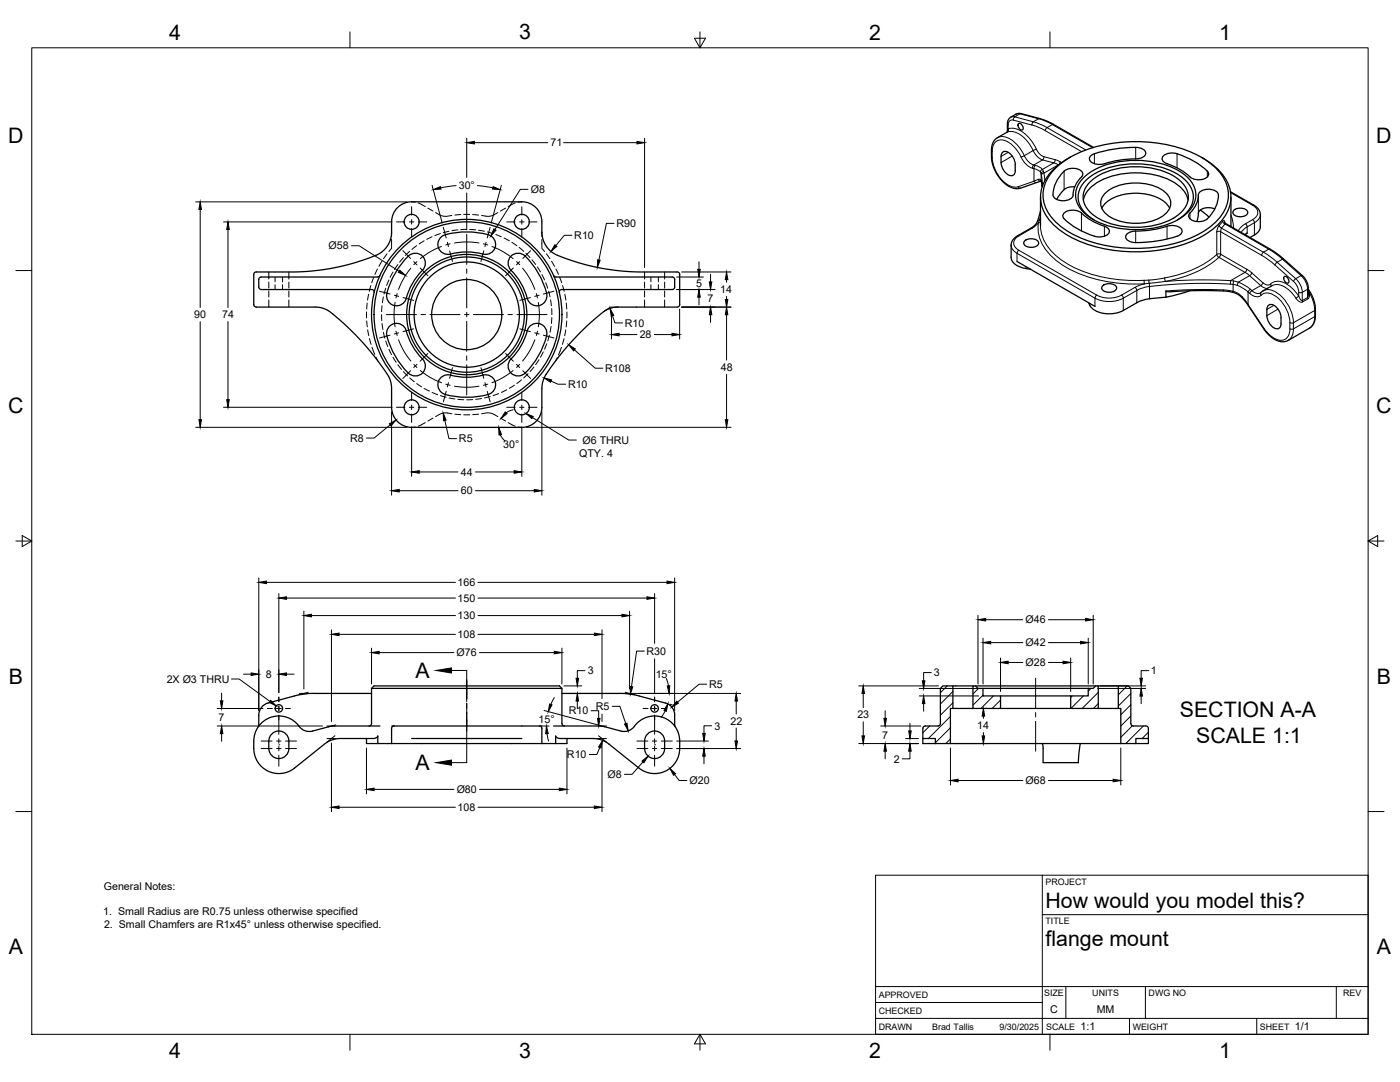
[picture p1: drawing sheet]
<svg xmlns="http://www.w3.org/2000/svg" width="559mm" height="432mm" viewBox="0 0 559 432" stroke-linecap="round" stroke-linejoin="round" font-family="sans-serif">
<!-- layer: Visible -->
<g fill="none" stroke="#000" stroke-width=".51">
<path d="M406.5 49.3a1.59 1.59 0 0 1 1.6 .8 1.59 1.59 0 0 1-.1 1.8 1.85 1.85 0 0 1-1.5-2.6zM436.5 58.8l-16-9.1-4.1-2-9.5-2.5-1.2 .3-2.6 1.5-1 1.8-.1 3.8-4.4 2.8-1 1-.6 1.3-.3 1.9 .1 4 1.2 4.3 1.5 2.5 1.6 2 1.8 1.5 1.8 .9 1.7 .5 1.7-.1 8.4-2.9 .5 2.2M400.2 60.7a3.3 3.3 0 0 1 4.2 2.2l.4 .7a9.8 9.8 0 0 1 .1 5.8 1.94 1.94 0 0 1-3.1 0l-1.7-2.4a9.4 9.4 0 0 1-.2-5.9zM415.3 78.6v11.5M421.8 66.6a45.3 45.3 0 0 1 27.8-10 53.6 53.6 0 0 1 31.9 7.4 16.9 16.9 0 0 1 8.8 14.6 17.4 17.4 0 0 1-8.8 13.1 55.9 55.9 0 0 1-39.2 6.5 37.1 37.1 0 0 1-23-12 13.5 13.5 0 0 1 1.2-18.2zM424.7 75.7l-2.9 3.9M424.7 68.3a5.7 5.7 0 0 1 7.2 .3 1.45 1.45 0 0 1-.2 2 10.5 10.5 0 0 0-3.5 7.7 5.1 5.1 0 0 1-7.8 0 12.6 12.6 0 0 1 4.3-10M427 62.8a21.1 21.1 0 0 0-11.5 13.5 15.8 15.8 0 0 0 7.1 15.2 52.7 52.7 0 0 0 34.5 8.9 47.7 47.7 0 0 0 28.5-10.2 14.5 14.5 0 0 0 .1-23l-3.4-2.7-2.7-1.7M429 74.6l-2.8 .2-1.5 .9M432.2 71.2a30.3 30.3 0 0 1 22.1-7.2 29.6 29.6 0 0 1 20.1 7.2 9.2 9.2 0 0 1-1.2 14.4 34.5 34.5 0 0 1-26.6 5.5 24.5 24.5 0 0 1-15.3-7.8 8.8 8.8 0 0 1 .9-12.1zM432.4 79.9a13.7 13.7 0 0 1 9.9-9.1 32.2 32.2 0 0 1 27.7 2.9l1.1 .9a9.6 9.6 0 0 1 3.1 5.3M434.7 73a26.7 26.7 0 0 1 20.4-6.4 25.5 25.5 0 0 1 16.8 6.4 8 8 0 0 1-1 12.3 30.4 30.4 0 0 1-24.6 4.7 18.8 18.8 0 0 1-13.1-7.9 7.7 7.7 0 0 1 1.5-9.1z"/>
<path d="M436.8 61.4a1.93 1.93 0 0 0-2 1.7 1.93 1.93 0 0 0 1.6 2.1 8.5 8.5 0 0 0 6.5-.5l5.7-1a21.6 21.6 0 0 0 7.6-1 1.82 1.82 0 0 0 1.1-2 1.82 1.82 0 0 0-1.7-1.5 39.5 39.5 0 0 0-15.2 1.1l-3.6 1.1M441.3 77a20.4 20.4 0 0 1 24.1 0 5.5 5.5 0 0 1-1 9 21.2 21.2 0 0 1-22.1 0 5.5 5.5 0 0 1-1-9zM469.8 61.4a4.7 4.7 0 0 0-6 1.8 3.1 3.1 0 0 0 3.1 2.5 28.3 28.3 0 0 1 9.1 5.6 5.1 5.1 0 0 0 6.4-1.5 2.12 2.12 0 0 0-1.2-2.2 31.6 31.6 0 0 0-11.4-6.2M479 76.5a5.4 5.4 0 0 1 7.3 .9 12.6 12.6 0 0 1-5.4 10.6 5.1 5.1 0 0 1-6.4-1.5 2.24 2.24 0 0 1 1.2-2.2 10.4 10.4 0 0 0 2.7-6.9zM491.1 76.5l9.9 5.7 1.8 2 .2 1.3-.1 6-1.1 1.4-2.9 1.9M491.3 78.6v11.5M156.3 88.5a16.2 16.2 0 0 1-.9 8.3 11.4 11.4 0 0 1-8 6.2 84.3 84.3 0 0 1-14.6 4l-12 1.4-17.8 .1a1.38 1.38 0 0 0-1.7 1v12a1.91 1.91 0 0 0 2.5 1.1h19.7a11.4 11.4 0 0 1 9.5 2.8 98.9 98.9 0 0 1 22.6 26l.7 2.8v8.4M164.3 80.5h44a8 8 0 0 1 8 8v4.1M164.3 80.5a8 8 0 0 0-8 8M175.8 94.9a9 9 0 0 1 5.9-2 27.9 27.9 0 0 1 14.6 1.5 4.1 4.1 0 0 1 .8 5.5 4.1 4.1 0 0 1-5.5 1.2 26.7 26.7 0 0 0-12.6 .4 4 4 0 0 1-3.8-2.2 4 4 0 0 1 .6-4.4zM216.3 92.6a10 10 0 0 0 6.2 9.3 86.4 86.4 0 0 0 18.1 5.2l11.2 1.3 17.8 .1a1.34 1.34 0 0 1 1.7 1v12a1.91 1.91 0 0 1-2.5 1.1h-22.1M409 96.1a4.1 4.1 0 0 1 5.5 .5 2.42 2.42 0 0 1-3.2 2.1l-1.3-.2a1.4 1.4 0 0 1-1.2-.9 1.4 1.4 0 0 1 .2-1.5z"/>
<path d="M415.3 84.1l-1.3 4.4-.8 1.2-1.4 1.2-6.2 3.5-1.5 1.5-.5 1.5v5.3a5.4 5.4 0 0 0 4.8 4.3l2.9 .5M424.7 87.3a30.9 30.9 0 0 0 12.1 7M424.7 87.3a1.86 1.86 0 0 1-.3-2.1 1.86 1.86 0 0 1 1.8-1 6.1 6.1 0 0 1 6.9 2.1 37.6 37.6 0 0 0 9 4.7 1.74 1.74 0 0 1 .7 1.9 1.74 1.74 0 0 1-1.6 1.2l-2.1 .5-2.3-.3M436.6 87.7a11 11 0 0 1-6.2-9.9 12.6 12.6 0 0 1 8.3-9.4 35.8 35.8 0 0 1 32.2 1.7 9.6 9.6 0 0 1 4.9 11.2 13.1 13.1 0 0 1-5.8 6.4M439.8 83.1a14.1 14.1 0 0 1 12.1-5.9 17.8 17.8 0 0 1 13.9 4.4l1.1 1.5M469.8 94.3a1.93 1.93 0 0 0 2-1.8 1.93 1.93 0 0 0-1.5-2.1 8.4 8.4 0 0 0-6.6 .5l-5.6 1.1a21.6 21.6 0 0 0-7.6 .9 1.82 1.82 0 0 0-1.2 2 1.82 1.82 0 0 0 1.8 1.5 39.5 39.5 0 0 0 15.1-1.1l3.6-1M479.1 83.8l3.5 2.8M484.9 83.4a5.3 5.3 0 0 0-6.5 1.3l-.7 3.7M488.8 88.8l18.1 10.6 4.8 3.4 9.1 8.2 1.3 2.8 .1 3.9M492.5 83.9a4.1 4.1 0 0 1 5.5 .4 2.42 2.42 0 0 1-3.3 2.2l-1.2-.2a1.4 1.4 0 0 1-1.3-.9 1.4 1.4 0 0 1 .3-1.5zM497.8 93l-.8 .7M151.7 109.9l-1 .6-45.8 .1a1.37 1.37 0 0 0-1.6 .9v3.1a1.89 1.89 0 0 0 2.4 .9h42.6l.8 .4 .2 .9"/>
<path d="M154.4 117a4.1 4.1 0 0 0 3.5 5 4.1 4.1 0 0 0 4.6-4.1 26.6 26.6 0 0 1 6.6-10.7 4.1 4.1 0 0 0-1.4-5.7 4.1 4.1 0 0 0-5.7 1.7 33 33 0 0 0-7.6 13.8M218.2 117a4.1 4.1 0 0 1-3.5 5 4.1 4.1 0 0 1-4.6-4.1 26.6 26.6 0 0 0-6.6-10.7 4.1 4.1 0 0 1 1.4-5.7 4.1 4.1 0 0 1 5.7 1.7 33 33 0 0 1 7.6 13.8M220.9 109.9l1 .6 45.7 .1a1.39 1.39 0 0 1 1.7 .9v3.1a1.89 1.89 0 0 1-2.4 .9h-42.7l-.7 .4-.2 .9M405.9 104.4l31.1 17.9M440.1 114.1a4.1 4.1 0 0 1 5.5 .4 2.42 2.42 0 0 1-3.2 2.1l-1.3-.2a1.4 1.4 0 0 1-1.2-.8 1.4 1.4 0 0 1 .2-1.5zM474.9 116l-4.6 1.5-4.9 1.1M507.7 114l-4.6 2.9M512.6 110.4a1.59 1.59 0 0 1 1.6 .8 1.59 1.59 0 0 1-.1 1.8 1.85 1.85 0 0 1-1.5-2.6zM522.2 115.4l1.7 3 .9 3.1 .2 4.9-.5 2.5-1.7 2-8.9 5.1-1.7 .4-2-.3-1.5-.7-2.9-2.3-8.7-12.8-2-2.1-2.1-1.3-3.3-.7-5.3-.2h-7.9l-9.5 .4-1.6-.3v2.5a28 28 0 0 0-11 1.9l-6 3.4a11.5 11.5 0 0 1-13.1-1.5l-.8-1.6M154.4 134.1a4.1 4.1 0 0 1 3.5-5.1 4.1 4.1 0 0 1 4.6 4.2 26.3 26.3 0 0 0 6.6 10.6 4.1 4.1 0 0 1-1.4 5.8 4.1 4.1 0 0 1-5.7-1.7 33 33 0 0 1-7.6-13.8M218.2 134.1a4.1 4.1 0 0 0-3.5-5.1 4.1 4.1 0 0 0-4.6 4.2 26.3 26.3 0 0 1-6.6 10.6 4.1 4.1 0 0 0 1.4 5.8 4.1 4.1 0 0 0 5.7-1.7 33 33 0 0 0 7.6-13.8M246.7 122.5a10.6 10.6 0 0 0-7.1 2.9 98.2 98.2 0 0 0-22.6 26l-.7 3.5"/>
<path d="M505.7 123.5v2.5M505.7 123.5a1.86 1.86 0 0 1 1.2-2 1.86 1.86 0 0 1 2.2 .8l1.7 2.3a9 9 0 0 1 .4 5.3 1.82 1.82 0 0 1-1.4 1.4 1.82 1.82 0 0 1-1.9-.8l-1.8-2.4-.4-2.1M177.8 157.4a4.1 4.1 0 0 1-2.7-5.5 4.1 4.1 0 0 1 5.9-1.9 26.4 26.4 0 0 0 12.6-.4 4 4 0 0 1 4.2 3.3 4 4 0 0 1-3 4.5M194.8 157.4a33 33 0 0 1-17 0M216.3 154.9v7.6a8 8 0 0 1-8 8.1h-44M156.3 162.5a8 8 0 0 0 8 8.1M148.3 276.7l-25.7 .1-4.3 .7-11.3 3.1M148.3 274.7h76M148.3 274.7l1-1h74l1 1v14M148.3 274.7v14M224.3 276.7h23.9l3.5 .3 3.4 .7M255.1 277.7l10.5 2.9"/>
<path d="M380.3 273.7h8M388.3 273.7h1l1.1 1h1.9v3h7.1v5h-11.1zM389.3 273.7h48.1M392.3 274.7h42.1M399.4 277.7h28M427.4 277.7h7v-3h2l1-1h1v9h-11zM438.4 273.7h8M107 280.5a5 5 0 0 0-3.7 4.9l-.2 4.6M108.5 292.9a4 4 0 0 1 4.3-.9 4 4 0 0 1 2.5 3.7 6.5 6.5 0 0 1-1.2 5.9 4 4 0 0 1-4.3 .8 4 4 0 0 1-2.5-3.7 6.6 6.6 0 0 1 1.2-5.8zM119.4 289.9a10 10 0 0 0-11.2-3.7 10 10 0 0 0-6.9 9.5 11.2 11.2 0 0 0 3.9 10.9 10 10 0 0 0 12.4-.1l12.5-10 3.3-1.5 2.2-.3h13.6l1.2-.4 .4-.6v3h5.5M146.3 294.7v2h4.5M148.3 288.7l-.3 .7-.7 .3"/>
<path d="M151.6 289.7l-18.7 .1-4.5 1a9.9 9.9 0 0 1-7.3 .5l-1.7-1.4M156.4 289.7h59.8M157.3 289.7l-.7 .3-.3 .7v6h60M164.3 294.7h44M215.3 289.7l.7 .3 .3 .7M220.9 289.7l18.8 .1 4.5 1a10 10 0 0 0 7.3 .5l1.7-1.4M224.3 288.7l.3 .7 .7 .3M226.3 294.7v2h-4.5M253.2 289.9a10 10 0 0 1 11.2-3.7 10 10 0 0 1 6.9 9.5 11.2 11.2 0 0 1-3.9 10.9 10 10 0 0 1-12.4-.1l-12.5-10-3.3-1.5-2.2-.3h-13.6l-1.3-.4-.3-.6v3h-5.5v-6M257.3 295.7v3M257.3 295.7a4 4 0 0 1 4-4 4 4 0 0 1 4 4 6.5 6.5 0 0 1-1.2 5.9 4 4 0 0 1-4.3 .8 4 4 0 0 1-2.5-3.7M265.6 280.5a5 5 0 0 1 3.7 4.9l.2 4.6"/>
<path d="M368.3 294.7v2h5M369.3 289.7l-.7 .3-.3 .7v4h5v2M375.3 288.7v-14l1-1h4v9h-1v14h-6M375.4 288.7l-.3 .7-.7 .3h-5.1M379.3 296.7h68.1M380.3 282.7h8M399.4 282.7h28M416.1 296.7l.2 1.5v6.2h14.1l.8-7.7M438.4 282.7h8M451.4 288.7l.3 .7 .7 .3h5M451.4 288.7v-14l-1-1h-4v9h1v14M457.4 289.7l.7 .3 .3 .7"/>
<path d="M458.4 290.7v4h-5v2h-6M458.4 294.7v2h-5"/>
<circle cx="164.3" cy="88.5" r="3"/>
<circle cx="208.3" cy="88.5" r="3"/>
<circle cx="186.3" cy="125.5" r="24"/>
<circle cx="186.3" cy="125.6" r="38"/>
<circle cx="186.3" cy="125.5" r="23"/>
<circle cx="186.3" cy="125.5" r="21"/>
<circle cx="186.3" cy="125.6" r="14"/>
<circle cx="186.3" cy="125.6" r="37"/>
<circle cx="164.3" cy="162.5" r="3"/>
<circle cx="208.3" cy="162.5" r="3"/>
<circle cx="111.3" cy="282.7" r="1.49"/>
<circle cx="261.3" cy="282.7" r="1.49"/>
</g>
<!-- layer: Hidden -->
<g fill="none" stroke="#000" stroke-width=".4">
<path d="M156.3 95.5v3.6l-1.1 1.3M156.3 92.6v1.7M164.3 80.5l1.5 .2M166.3 98l-1.9 1.5M166.9 81l2.8 1.4M169.3 96.1l-2 1.3M170.8 83.1l2 1.1M172.4 94.5l-2.1 1M173.9 84.8a6.7 6.7 0 0 0 6.5 1.2M175.8 93.2l-2.3 .8M179.2 92.3l-2.3 .6M182.7 91.7l-2.3 .4"/>
<path d="M183.9 85.6l-2.4 .2M185.1 85.6h2.4M186.3 91.5l-2.4 .1M187.5 91.6l2.3 .1M188.7 85.6l2.3 .2M191 91.9l2.4 .4M194.5 92.6l2.3 .6M197.9 93.6l2.2 .9M198.7 84.8a6.7 6.7 0 0 1-6.5 1.2M201.2 95l2.1 1.1M201.8 83.1l-2.1 1.1M204.3 96.7l2 1.3"/>
<path d="M205.7 81l-2.9 1.4M207.2 98.8l1.8 1.5M208.3 80.5l-1.5 .2M216.3 92.6v1.8M216.3 95.6v3.5l1.1 1.3M107.3 108.5v2.9M107.3 112.6v2.4M107.3 116.1v2.4M107.3 119.7v2.9M109.8 110.6v1.9M109.8 113.6v1.9M112.8 110.6v1.9"/>
<path d="M112.8 113.6v1.9M115.3 108.5v2.9M115.3 112.6v2.4M115.3 116.1v2.4M115.3 119.7v2.9M147.1 117.4l-.4 2.4M148 114l-.6 2.3M149.2 110.6l-.8 2.2M150.7 107.4l-1.1 2.1M152.4 104.2l-1.2 2.1M153 118.5l-.4 2.3M153.9 115.1l-.6 2.2"/>
<path d="M154.5 101.3l-1.4 2M155.2 111.7l-.9 2.2M156.8 108.6l-1.1 2.1M158.8 105.6l-1.3 1.9M161 102.8l-1.5 1.8M163.5 100.3l-1.7 1.6M209.9 101.1l1.6 1.7M212.3 103.7l1.5 1.9M214.5 106.5l1.2 2M216.3 109.6l1 2.1M217.8 112.8l.8 2.2M218.1 101.3l1.4 2"/>
<path d="M219 116.2l.5 2.3M219.8 119.7l.3 2.3M220.1 104.2l1.2 2.1M221.9 107.4l1 2.1M223.4 110.6l.8 2.2M224.6 114l.6 2.3M225.4 117.4l.5 2.4M257.3 108.5v2.9M257.3 112.6v2.4M257.3 116.1v2.4M257.3 119.7v2.9M259.8 110.6v1.9"/>
<path d="M259.8 113.6v1.9M262.8 110.6v1.9M262.8 113.6v1.9M265.3 108.5v2.9M265.3 112.6v2.4M265.3 116.1v2.4M265.3 119.7v2.9M146.3 124.5v2.4M146.4 128.1l.2 2.4M146.6 120.9l-.2 2.4M146.7 131.6l.5 2.4M147.4 135.1l.7 2.3"/>
<path d="M148.5 138.6l1.1 2.8M152.3 125.6l.1 2.3M152.5 122l-.2 2.4M152.5 129.1l.3 2.4M153 132.6l.6 2.3M154 136.1l.8 2.2M155.2 139.4l1.1 2.1M218.2 137.2l-.9 2.2M219.3 133.8l-.7 2.2M220 130.3l-.5 2.3M220.2 123.2l.1 2.4M220.3 126.7l-.2 2.4"/>
<path d="M224.1 138.6l-1.2 3M225.1 135.1l-.6 2.3M225.8 131.6l-.4 2.4M226 120.9l.2 2.4M226.2 128.1l-.2 2.4M226.3 124.5v2.4M150.1 142.5l.7 1.5M156.9 142.6l1.2 2M158.8 145.5l1.5 1.9M161 148.3l1.7 1.7M163.6 150.8l1.8 1.6M166.3 153.1l2 1.3"/>
<path d="M169.3 155l2.1 1.1M172.5 156.6l2.2 .9M175.8 157.9l2.3 .6M179.2 158.8l2.4 .4M182.8 159.4l2.3 .1M188.7 159.5l-2.4 .1M192.2 159l-2.3 .4M195.7 158.2l-2.3 .6M199 157.1l-2.2 .8M202.3 155.6l-2.2 1M205.3 153.7l-2 1.3M208.2 151.6l-1.9 1.5"/>
<path d="M210.8 149.2l-1.8 1.6M213.1 146.5l-1.5 1.8M215.1 143.6l-1.3 1.9M216.9 140.4l-1.2 2.1M222.4 142.7l-.6 1.3M165.8 170.4l-1.5 .2M169.7 168.7l-2.8 1.4M172.8 166.9l-2 1.1M180.4 165.1a6.7 6.7 0 0 0-6.5 1.2M181.5 165.3l2.4 .2M185.1 165.5h2.4M191 165.3l-2.3 .2"/>
<path d="M192.2 165.1a6.7 6.7 0 0 1 6.5 1.2M199.7 166.9l2.1 1.1M202.8 168.7l2.9 1.4M206.8 170.4l1.5 .2"/>
</g>
<!-- layer: Visible Narrow -->
<g fill="none" stroke="#000" stroke-width=".4">
<path d="M395.7 60l.3 .4M398.1 54.9a7.2 7.2 0 0 1 8.2 3.2l2.5 4M402.1 49.5l.3 .4M402.1 52.7l-.4 .2M402.1 52.7a7.9 7.9 0 0 1 7.9 3.6l2.4 3.8M402.4 51.4l-.3 .7M402.4 49.9v1.5M402.4 51.4l.1 .7-.4 .6M402.4 51.4a8.7 8.7 0 0 1 8.6 4l2.7 4.1-1.3 .6M404.5 47.9l7.4 2M404.5 47.9a1.67 1.67 0 0 0-2.1 2M405 46.6l7.4 2"/>
<path d="M405 46.6l-.4 .6-.1 .7M405 46.6l-1.6 .2M407.1 45.4l7.4 2M407.1 45.4l-2.1 1.2M407.1 45.4l-1.5 .1M407.6 45.3l-.5 .1M411.9 49.9l5.3 2.2M412.4 48.6l-.4 .6-.1 .7M412.4 48.6l5.5 2.3M413.6 59.5l1.6 2.2 1.5 .8-.1 .8-.5 .5M414.5 47.4l-2.1 1.2M414.6 47.4l5.4 2.3"/>
<path d="M415 47.3l-.5 .1M417.9 50.9l15.5 9M417.9 50.9l-.7 1.3 14.5 8.3M420 49.7l16.1 9.2M420 49.7l-2.1 1.2M420.5 49.6l-.5 .1M453.3 58.8v4.6M395.7 62.4l.3 .4M396 60.4v2.4M396 62.8a13.2 13.2 0 0 0 8.3 11.8l2.1-.1M396 60.4a3.8 3.8 0 0 1 1.7-4 3.8 3.8 0 0 1 4.3 .1 13.3 13.3 0 0 1 5.6 6.2M402.4 60.8l-2.8 1.6"/>
<path d="M404 62.3l-4.4 2.6M406.4 74.5l.4 .5 .6 .1M407.6 62.7a8 8 0 0 0 4.5 4.4M408.8 62.1a6.7 6.7 0 0 0 3.8 3.8l-.4 .5-.1 .8M408.8 62.1l-1.2 .6M412.1 67.2l.6 .1M412.4 60.1l-3.6 2M412.4 60.1a6.7 6.7 0 0 0 3.8 3.7M412.7 72.3l.5 .5h.5M412.7 72.3l-6.3 2.2M412.7 67.3v5M412.7 67.3l1.6 .6 1 .8"/>
<path d="M413.2 66l-.4 .6-.1 .7M413.2 66l1.8 .7 1.1 .9M414.4 71.6l-1.7 .7M415.3 68.7l.3 .7M415.6 72.1l.3 1.9M415.6 72.1l-.5-.5h-.7l.4 .6 .7 .1M415.6 69.4l.1 .6M415.6 69.4v2.7M415.6 72.1v.2M415.7 70l.5 4M415.7 70l.3-.6 .7-.3 .4 3M415.9 74l.1 .5"/>
<path d="M415.9 74v.1M416 67.6l-.5 .4-.2 .7M416.1 63.8l-3.5 2.1 .6 .1M416.1 63.8l4.5 1.2M416.5 68.4l-.7 .3-.2 .7M416.7 62.5l4.4 1.2M420.6 65l-4.5 2.6 .6 1.5 5.7-3.3M420.6 65l1.8 .8M421.1 63.7l2.6 1.2M421.1 63.7v.7l-.5 .6M422.4 65.8h.1M423.1 64.5l-.7 1.3"/>
<path d="M424.7 68.3v7.4M436.8 61.4v3.9M469.8 61.4v5.6M478.3 77.8v7.4M481.9 68.3v2.3M491.2 76.9l8.8 5M403.6 97.8l.8 2 1.5 1.3M406.1 94.1h.5a3 3 0 0 0-2 2.9 3 3 0 0 0 2 2.8M406.6 99.9l31.1 17.9M406.6 99.9l-.7 1.2M412 91.1l-5.4 3.1M414.5 88.9a4.6 4.6 0 0 1-3 2.1"/>
<path d="M414.5 88.9a16.2 16.2 0 0 0 6.8 14.9 51.4 51.4 0 0 0 31.6 9.6l3.8-.1M414.8 87.8l-.3 1.1M414.8 87.8l-.7 .5M415.3 86.4l-.5 1.4M415.3 90.1a17.7 17.7 0 0 0 9.4 14.4 54.7 54.7 0 0 0 31.9 7.4M415.3 87.7l-.4 .1M415.3 88.6l-.8 .3M431.7 85v7.2M440.8 90.3v4M453.3 92.2v4.6M465.8 90.3v5.1M475 85v2.3"/>
<path d="M485.7 92.6v9M486.7 89.9l-.8 1.4-.2 1.3M486.7 89.9l.2 .7 .7 .4M487.2 92.5l17 9.8 4.7 3.4M487.2 92.5v9M487.2 92.5l-.8-.2-.7 .3M487.6 91l-.4 1.5M487.6 91l16.7 9.6M488 88.3l.6-.3 .2 .9M488 88.3l.3 .7 .7 .4M488 88.3l-1.3 1.6M488.8 88.9h.1"/>
<path d="M488.9 89.4l17.5 10-2.1 1.2M489 89.4l-1.4 1.6M489.1 89.1l-.2 .3M491.3 85.8l.8 3 .2 2.2M491.3 90.1v.3M497.1 89.3l-1.9 1.5-.9 1.3M497.1 89.3l.7 1.2M497.8 90.5v2.5l-.9 .6M497.8 90.5l-1.4 1.1-1 1.2M500 87.7l-2.9 1.6M500 81.9a3 3 0 0 1 2 2.9 3 3 0 0 1-2 2.8M500 87.6l.7 1.3"/>
<path d="M500.5 81.9h-.5M500.7 88.9l-2.9 1.6M500.7 88.9v4.9M503.1 85.6l-.8 2-1.6 1.3M506.9 99.4h-.5l5.5 4M405.9 101.1l31.1 17.9M405.9 101.1v3.3M409.5 106.4v.8M437 119a12.6 12.6 0 0 0 11.4 0M437 119v3.3M437.8 117.8l-.8 1.2M437.8 117.8a10.9 10.9 0 0 0 9.9 0"/>
<path d="M447.7 117.8l.7 1.2M448.4 119v4.9M453 114.7l-5.3 3.1M453 114.7l.8 1.2M453.7 115.9l-5.3 3.1M453.7 115.9v4.9M456.7 111.9v1.4M456.7 113.3l-3.6 1.4M458.6 111.8l-2 .1M458.6 111.8l.1 1.3M458.7 113.1l.1 1.2M458.7 113.1l-2 .2"/>
<path d="M458.8 114.3v4.9M458.8 114.3l-3.1 .7-1.9 .9M464.9 110.9l-6.3 .9M485.7 101.6a41.4 41.4 0 0 1-20.8 9.3M485.7 101.6l.2 .6 .6 .5M486.5 102.7a42.3 42.3 0 0 1-21.3 9.6l-.3-1.4M486.5 102.7l10.4 6M487.2 101.5l10.4 6M487.2 101.5l-.8-.2-.7 .3M487.2 101.5l-.7 1.2M488.3 115.7l3.9 .5M488.3 115.7l-12.8-.1-10.1 .5"/>
<path d="M488.3 115.7v.4M491.1 113.4a183.7 183.7 0 0 0-32.3 .9M491.1 113.4l1.1 .1M491.2 112l1.2 .1M491.2 112l-.1 1.4M492.2 113.5l3 1 3 2M492.2 116.2l2 .9 1.7 1.5M492.2 113.5v2.7M492.2 116.2l-.1 .4M492.4 112.1l1.8 .5M492.4 112.1l-.2 1.4M494.2 112.6l4.6-2.6 4.4 4"/>
<path d="M494.2 112.6l2.6 1.2 2.3 1.6M494.3 112.6l-.5 1.3M495.9 118.5l-.2 .2M495.9 118.5l2.3 3M496.9 108.7l-5.7 3.3a164.5 164.5 0 0 0-32.5 1.1M496.9 108.7l1.9 1.3M497.7 107.4l-.8 1.3M497.7 107.5l6.4 5.4M498.2 116.5l.6 .6M498.2 116.5v5M498.8 117.1a3.3 3.3 0 0 0 4.5 .7M499 115.4l.7 .6"/>
<path d="M499.1 115.4l-.9 1.1M499.7 108.9l-.9 1.1M499.7 116l-.9 1.1M499.7 116l1.6 1 .9 .1 .9-.2M503.2 114l-3.5 2M503.2 114l1.4 .9 1.3 .2M503.3 116.7l-.2 .5 .2 .6M503.3 117.8a4.6 4.6 0 0 1 6.3 .7 14.3 14.3 0 0 1 5.3 10.3h1.4M504.1 112.9l1.2 .7a1.66 1.66 0 0 0 1.8-.3M504.1 112.9l-.9 1.1M504.2 116a6.8 6.8 0 0 1 7.7 2.7 15.8 15.8 0 0 1 4.4 10.1M504.3 100.6l-.7 1.3"/>
<path d="M504.3 100.6l5.5 4M507.1 113.4a5.5 5.5 0 0 1 7.5 .6l2 1.9 1.8 2.3M507.1 113.4l.2 .9M507.7 114a6.3 6.3 0 0 1 7 1.9l2.5 3.1M508.9 105.7l7.4 6.6M509.8 104.6l7.4 6.6M509.8 104.6l-.9 1.1M511.9 103.4l7.4 6.6M511.9 103.4l-2.1 1.2M512.4 103.4h-.5M517.2 111.2a7.9 7.9 0 0 1 2.6 5.5M517.2 111.2l-.9 1.1 1.3 1.7 .8 2.7"/>
<path d="M517.2 119l1.6 1.4 1.1 .1 2.6-1.7 .2-1.2-.5-1.4a15 15 0 0 1 2.6 7.7M518.4 118.2l.8 1.4 .6 .4M518.4 116.7v1.5M518.4 116.7h1.4M518.4 118.2l-1.2 .8M519.3 110a7.9 7.9 0 0 1 2.6 5.4M519.3 110l-2.1 1.2M519.8 109.9l-.5 .1M519.8 116.7v3.3M519.8 120l.1 .5M521.9 118.7l-2.1 1.3M521.9 115.5v3.2"/>
<path d="M521.9 115.5l-2.1 1.2M521.9 118.7l.2 .6M522.2 117.7l-.3 1M522.2 115l-.3 .4M435 121.1v.8M498.2 121.5l6.3 9.5M498.2 121.5l-.1 .2M504.5 131l-.1 .2M504.5 131a8.7 8.7 0 0 0 7.5 4.8 4 4 0 0 0 2.9-4.6h1.4M508.5 121.9l-2.8 1.6M510.1 123.4l-4.4 2.6M514.8 128.8v2.5"/>
<path d="M516.3 131.2a5 5 0 0 1-2.1 4.6M524.7 123.9l-8.4 4.9v2.5M524.7 123.9v2.5M524.7 126.4l-8.4 4.9M524.8 126.3a5 5 0 0 1-2.1 4.6M525.1 126l-.3 .4M525.1 123.5l-.3 .4"/>
</g>
<!-- layer: Border -->
<g fill="none" stroke="#000" stroke-width=".4">
<path d="M12.7 19.1h533.4v393.7h-533.4zM139.7 12.7v6.4M277.2 15.3h4.4l-2.2 3.8zM279.4 12.7v6.4M419.1 12.7v6.4M6.3 108h6.4M546.1 108h6.3M6.3 215.9h6.4M8.9 213.7l3.8 2.2-3.8 2.2zM546.1 215.9l3.8 2.2v-4.4l-3.8 2.2h6.3M6.3 323.9h6.4M546.1 323.9h6.3"/>
<path d="M139.7 412.8v6.3M279.4 412.8l2.2 3.8h-4.4zM279.4 412.8v6.3M419.1 412.8v6.3"/>
</g>
<!-- layer: Smart Centers -->
<g fill="none" stroke="#000" stroke-width=".4">
<path d="M158.2 88.6h3.4M163.4 88.6h1.8M164.3 82.5v3.4M164.3 87.7v1.8M164.3 91.2v3.4M167 88.6h3.3M176.2 98.4l-5 2.4-3.4 2.4M177 90.7l1.1 4.3M178.5 96.7l.5 1.7M179.7 97.3l-1.8 .5M181.4 97l4.2-.4 5.6 .4M186.3 93.5v12"/>
<path d="M192.9 97.3l1.8 .5M194 96.7l-.4 1.7M195.6 90.7l-1.1 4.3M196.3 98.4l3.9 1.7 4.6 3.1M202.2 88.6h3.4M207.4 88.6h1.8M208.3 82.5v3.4M208.3 87.7v1.8M208.3 91.2v3.4M211 88.6h3.3M151.5 116.2l4.2 1.1M157.4 117.8l1.7 .5"/>
<path d="M158.5 117.2l-.4 1.7M160.8 100.1l3.1 3M160.9 118.7l4.2 1.2M164 107l-3.2 4.7-1.7 3.8M165.1 104.4l1.3 1.3M166.4 104.4l-1.2 1.3M167.7 106.9l3.1 3.1M179.5 100.1l1.1 4.3M186.3 107.3v1.8M186.3 110.9v12M193.1 100.1l-1.1 4.3M204.9 106.9l-3.1 3.1"/>
<path d="M206.2 104.4l1.2 1.3M207.4 104.4l-1.2 1.3M208.6 107l3.2 4.7 1.7 3.8M211.7 118.7l-4.2 1.2M211.8 100.1l-3.1 3M214.1 117.2l.4 1.7M215.2 117.8l-1.8 .5M221.1 116.2l-4.2 1.1M154.2 125.5h12M155.7 133.8l-4.2 1.1M157.7 120.7l-.4 4.1 .4 5.6M158.1 132.2l.4 1.7"/>
<path d="M159.1 135.6l1.7 3.8 3.2 4.7M159.1 132.8l-1.7 .5M165.1 131.2l-4.2 1.2M168 125.5h1.8M171.6 125.5h12M185.4 125.5h1.8M186.3 124.7v1.7M186.3 128.2v12M189 125.5h12M202.8 125.5h1.7M206.3 125.5h12M207.5 131.2l4.2 1.2"/>
<path d="M213.4 132.8l1.8 .5M213.5 135.6l-1.7 3.8-3.2 4.7M214.5 132.2l-.4 1.7M214.9 120.7l.4 4.1-.4 5.6M216.9 133.8l4.2 1.1M163.9 148l-3.1 3M164.3 156.5v3.4M165.2 145.4l1.2 1.3M166.4 145.4l-1.3 1.3M167.8 147.9l3.4 2.4 5 2.4M170.8 141.1l-3.1 3.1M177.9 153.3l1.8 .5"/>
<path d="M178.1 156.1l-1.1 4.3M179 152.7l-.5 1.7M180.6 146.7l-1.1 4.3M181.4 154.1l4.2 .4 5.6-.4M186.3 142v1.8M186.3 145.6v12M192 146.7l1.1 4.3M193.6 152.7l.4 1.7M194.5 156.1l1.1 4.3M194.7 153.3l-1.8 .5M201.8 141.1l3.1 3.1M204.8 147.9l-4.6 3.1-3.9 1.7"/>
<path d="M206.2 145.4l1.2 1.3M207.4 145.4l-1.2 1.3M208.3 156.5v3.4M208.7 148l3.1 3M158.2 162.5h3.4M163.4 162.5h1.8M164.3 161.6v1.8M164.3 165.2v3.4M167 162.5h3.3M202.2 162.5h3.4M207.4 162.5h1.8M208.3 161.6v1.8"/>
<path d="M208.3 165.2v3.4M211 162.5h3.3M111.3 278.2v1.9M186.3 271.2v7.9M261.3 278.2v1.9M413.4 270.7v11.9M104.2 295.7h4.4M104.2 298.7h4.4M106.7 282.7h1.9M110.4 282.7h1.8M110.4 295.7h1.8M110.4 298.7h1.8"/>
<path d="M111.3 297.2h.1M111.3 281.8v1.8M111.3 285.4v7.7M111.3 294.9v1.7M111.3 297.8v1.8M114 282.7h1.8M114 295.7h4.3M114 298.7h4.3M186.3 280.6v2M186.3 284.2v7.6M254.2 295.7h4.4M254.2 298.7h4.4"/>
<path d="M256.7 282.7h1.9M260.4 282.7h1.8M260.4 295.7h1.8M260.4 298.7h1.8M261.3 297.2h.1M261.3 281.8v1.8M261.3 285.4v7.7M261.3 294.9v1.7M261.3 297.8v1.8M264 282.7h1.8M264 295.7h4.3M264 298.7h4.3"/>
<path d="M413.4 284.4v1.7M413.4 287.9v11.9M111.3 301.4v4.4M261.3 301.4v4.4"/>
</g>
<!-- layer: Hatching -->
<g fill="none" stroke="#000" stroke-width=".4">
<path d="M378.1 273.7l-2.7 2.8M380.4 275.9l-5 5M390.5 274.7l-2.1 2.2M392.4 277.4l-4 4M396.5 277.7l-5 5M399.4 279.4l-3.4 3.3M427.9 277.7l-.5 .6M432.4 277.7l-5 5M435.4 274.7l-1 1.1M438.4 276.3l-6.5 6.4M449.9 273.7l-3.5 3.6M451.4 276.8l-5 5"/>
<path d="M371.1 289.7l-2.7 2.7M379.4 285.9l-8.9 8.8M379.4 290.4l-6 6M379.4 294.9l-1.9 1.8M380.4 280.4l-5 5M438.4 280.8l-2 1.9M451.4 281.3l-4 4M451.4 285.8l-4 4M452 289.6l-4.6 4.7M456.4 289.7l-7 7M458.4 292.2l-2.6 2.5"/>
</g>
<!-- layer: Section Lines -->
<path d="M180.2 267.6h6.1v12.4M186.3 282.4v2.4M186.3 287.1v2.4M186.3 291.9v12.5h-6.1" fill="none" stroke="#000" stroke-width=".4"/>
<path d="M174.1 267.6l6.1-1v2zM174.1 304.4l6.1-1.1v2.1z" fill="#000" stroke="#000" stroke-width=".4"/>
<!-- layer: FD_Dimensions -->
<g fill="none" stroke="#000" stroke-width=".4">
<path d="M186.3 55.2v15.6M189.3 56.9h29.3M224.9 56.9h29.3M257.3 55.2v51.6M172.5 74l4 15M182 74.1l-6.1 .9M186.3 77v14.7M190.6 74.1l6.1 .9M200.1 74l-4 15M210.7 75.6h-3l-10.2 16M78.1 80.6h84.4M79.9 83.6v39.1"/>
<path d="M89.2 88.6h67.3M91 91.6v31.2M140.3 98.1h3l16 10.2M228.3 93.9h-3l-3.4 4.1M245.1 89.1h-3.1l-2.9 14.6M270.1 115.5h15.3M270.1 110.6h10.7M272.1 108.5h19.7M279 104.5v3M279 118.6v3M283.6 109.5v3M290 111.6v1.1"/>
<path d="M290 118.3v1.2M79.9 128.4v39.1M91 128.3v31.2M229.3 139.6l8.3 7.3h3M244.1 124.7v10.6M244.5 126l.9 2.9h3.1M247.1 133.5h7.1M261.2 133.5h7M271.3 123.3v12M272.1 122.6h19.7M283.6 125.6v3.1M290 125.6v18.1"/>
<path d="M219.9 152.1l2.8 1.2h3.1M290 149.4v18.1M78.1 170.5h84.4M89.2 162.5h67.3M155.7 169.5l-6.4 5.3h-3M156.3 164.3v33.3M164.3 170.4v19.7M199.7 173.5l1.8 2.4M204.8 163.5l-2.8 1.2M208.3 170.4v19.7M210.1 170.5h81.7M216.3 164.3v33.3"/>
<path d="M159.3 195.8h23.5M167.3 188.3h15.5M189.7 195.8h23.5M189.8 188.3h15.4M103.3 230.6v53M106.3 232.4h75.5M111.3 236.9v39.5M114.3 238.7h67.5M190.8 238.7h67.4M190.8 232.4h75.4M261.3 236.9v19.9M269.3 230.6v53"/>
<path d="M121.3 243.9v31.1M124.3 245.7h57.5M132.3 251.4v36.6M135.3 253.2h46.5M148.3 258.7v14.3M190.8 253.2h46.4M190.8 245.7h57.4M224.3 258.7v14.3M240.3 251.4v27.4M251.3 243.9v31.1M257.2 259.8h-3.1l-2 14.2M390.4 245.5v27.5"/>
<path d="M392.4 254.7v18.3M393.4 247.3h14.8M395.4 256.5h12.9M418.5 256.5h12.8M418.5 247.3h14.8M434.4 254.7v18.3M436.4 245.5v27.5M88.5 276.6v3.1M97.2 269h3M114.3 269h3.1M151.3 260.4h29.9M191.4 260.4h29.8"/>
<path d="M221.2 278.4l-1.3 2.7M225.1 273.7h7.1M228.7 276.7h1.2M230.4 279.8v3M233.5 267.6h-3.1v3.1M253.1 276.7h42.5M261.3 262.9v13.5M266 270.8l.8 2.9M282.1 273.1h-3.1l-8.6 7.1M293.9 279.8v5.1M342.8 273.7h31.8M344.6 276.8v5.6"/>
<path d="M366.9 274.7h23.7M366.9 277.7h23.7M371.7 268.4h-3v3.3M399.4 262.6v13.3M402.4 264.4h5.8M418.5 264.4h5.8M427.4 262.6v13.3M438.1 274.7h19.2M439.1 273.7h18.2M455.5 277.8v3M458.5 267.6h-3v3.1M86.7 289.7h42"/>
<path d="M86.7 282.7h18.3M88.5 292.8v3M132.3 296.5v27.4M146.3 298.5v18.3M216.3 289.7h2.9M217.1 283.5l21.5 5.8M218.3 292.8l.7 2.9M226.3 298.5v18.3M235.9 283.6h3.1v3.1M239.4 298.3l-1.2 2.8h-3M240.3 284.9v3.1M240.3 296.5v27.4"/>
<path d="M244.4 281.9h3l2.4 6.9M265.5 283.7l-1.6 2.6M267.3 281l1 .3M270.1 295.7h12.7M270.1 298.7h25.5M284 289.6h-3v3.1M293.9 290.5v5.2M342.8 296.7h23.8M344.6 288.1v5.6M351.5 289.7h16.1M353.3 283.6v3.1M353.3 299.8v3"/>
<path d="M361.4 294.7h5.2M363.2 299.8v3h-3M363.2 288.6v3.1M368.7 280.8v3M379.4 298.5v14.8M381.1 296.7h13.2M390.1 282.7h4.2M392.5 285.8v.9M392.5 292.3v1.4M447.4 298.5v14.8M149.3 315h31.9M191.4 315h31.8"/>
<path d="M256.6 304l-4.3 5h-3M269.2 309.1l1.9 2.4h3.1M281 301.8v3M382.4 311.5h25.8M418.5 311.5h25.8M135.3 322.2h46.5M190.8 322.2h46.4"/>
</g>
<g fill="#000" stroke="#000" stroke-width=".4">
<path d="M186.3 56.9l3-.5v1zM254.2 56.4l3.1 .5-3.1 .5zM172.9 75.7l2.9-1.2 .2 1zM196.8 74.5l2.8 1.2-3-.2zM79.9 80.6l.5 3h-1zM91 88.6l.5 3h-1zM197.1 91.3l.9 .6-2.1 2.2zM221.5 97.7l.7 .6-2.3 2.1zM159.6 107.8l2.3 2.1-2.9-1.2zM238.5 103.7l1 .1-1.1 2.9zM279 115.5l.5 3.1h-1zM278.5 107.5h1l-.5 3.1z"/>
<path d="M283.1 112.5h1l-.5 3zM289.5 119.5h1l-.5 3.1zM290 108.5l.5 3.1h-1zM227 137.6l2.6 1.6-.7 .8zM243.5 123.1l1.4 2.7-.9 .3zM244.1 133.5l3-.5v1zM268.2 133l3.1 .5-3.1 .5zM283.6 122.6l.5 3h-1zM290 122.6l.5 3h-1zM90.5 159.5h1l-.5 3zM217.2 150.8l3 .8-.5 .9zM79.4 167.5h1l-.5 3z"/>
<path d="M155.4 169.1l2.7-1.5-2 2.3zM199 170.5l1.2 2.9-1 .2zM201.7 164.4l.7 .7-2.4 1.9zM289.5 167.5h1l-.5 3zM156.3 195.8l3-.5v1zM164.3 188.3l3-.5v1zM205.2 187.8l3.1 .5-3.1 .5zM213.2 195.3l3.1 .5-3.1 .5zM103.3 232.4l3-.5v1zM111.3 238.7l3-.5v1zM258.2 238.2l3.1 .5-3.1 .5zM266.2 231.9l3.1 .5-3.1 .5z"/>
<path d="M121.3 245.7l3-.5v1zM132.3 253.2l3-.6v1.1zM148.3 260.4l3-.5v1zM221.2 259.9l3.1 .5-3.1 .5zM237.2 252.6l3.1 .6-3.1 .5zM248.2 245.2l3.1 .5-3.1 .5zM390.4 247.3l3-.5v1zM392.4 256.5l3-.6v1.1zM431.3 255.9l3.1 .6-3.1 .5zM433.3 246.8l3.1 .5-3.1 .5zM87.9 279.7h1.1l-.5 3zM100.2 268.5l3.1 .5-3.1 .6z"/>
<path d="M111.3 269l3-.5v1.1zM230.4 276.7l.5 3.1h-1zM229.9 270.7h1l-.5 3zM251.5 274l1.1 .1-1 3zM266.3 273.7h1l-.2 3zM270.1 279.8l.7 .8-2.7 1.6zM293.9 276.7l.5 3.1h-1.1zM344.6 273.7l.5 3.1h-1.1zM368.2 271.7h1l-.5 3zM399.4 264.4l3-.5v1zM424.3 263.9l3.1 .5-3.1 .5zM455.5 274.7l.5 3.1h-1z"/>
<path d="M455 270.7h1l-.5 3zM88.5 289.7l.5 3.1h-1.1zM218.1 289.7l.7 3-1 .1zM219.4 280.9l.9 .4-1.4 2.7zM240.5 295.5l-.6 3-1-.4zM238.5 286.7h1l-.5 3zM249.3 288.9l1-.3 .4 3.1zM266.6 280.8l-.6 3.1-1-.4zM280.5 292.7h1l-.5 3zM293.3 295.7h1.1l-.5 3zM344 293.7h1.1l-.5 3zM352.8 286.7h1l-.5 3z"/>
<path d="M353.3 296.7l.5 3.1h-1zM362.7 291.7h1l-.5 3zM363.2 296.7l.5 3.1h-1zM368.7 277.7l.5 3.1h-1zM392.5 282.7l.5 3.1h-1zM392 293.7h1l-.5 3zM146.3 315l3-.5v1zM223.2 314.5l3.1 .5-3.1 .5zM256.3 303.7l2.4-1.9-1.7 2.6zM267.4 306.7l2.2 2.1-.8 .6zM281 298.7l.5 3.1h-1zM379.4 311.5l3-.5v1z"/>
<path d="M444.3 311l3.1 .5-3.1 .5zM132.3 322.2l3-.6v1.1zM237.2 321.6l3.1 .6-3.1 .5z"/>
</g>
<!-- layer: Hole Notes -->
<path d="M210 165l2.8 1.2-.5 .9zM108 279.5l2.2 2.2-2.8-1.4z" fill="#000" stroke="#000" stroke-width=".4"/>
<path d="M212.6 166.6l14.4 9h3.1M92.4 271h3l12.3 8.9" fill="none" stroke="#000" stroke-width=".4"/>
<!-- layer: Sketch1 -->
<path d="M246.7 122.6h-3.1l-2.6 1.7" fill="none" stroke="#000" stroke-width=".4"/>
<!-- layer: Edge Extensions -->
<path d="M119.5 276.7h4M123 276.3l-3.8 1M249.1 276.7h4M249.6 276.3l3.8 1M130.5 289.7h3.1M130.5 294.7h3.5M133.7 293.6l-3.4 2.7M134 289.3l-2.9 .7M238.5 294.7h3.6M238.6 289.3l2.8 .7M238.9 293.6l3.4 2.7M239 289.7h3.1" fill="none" stroke="#000" stroke-width=".4"/>
<!-- layer: Leaders -->
<path d="M176.9 164.8l1.2 2.9-1 .2z" fill="#000" stroke="#000" stroke-width=".4"/>
<path d="M177.6 167.8l1.6 7.2h3" fill="none" stroke="#000" stroke-width=".4"/>
<!-- layer: Titleblock -->
<path d="M349.5 349.3h196.6v63.5h-196.6zM416 349.3v63.5M416 365h130.1M349.5 393.7h196.6M425.4 393.7v12.7M457.2 393.7v12.7M533.4 393.7v12.7M349.5 406.4h196.6M349.5 400.1h66.5M450.8 406.4v6.4M501.6 406.4v6.4" fill="none" stroke="#000" stroke-width=".4"/>
<g font-size="8.5">
<text x="67.5" y="15.8">4</text>
<text x="207.2" y="15.7">3</text>
<text x="346.9" y="15.8">2</text>
<text x="486.6" y="15.8">1</text>
<text x="3.3" y="57">D</text>
<text x="549.3" y="57">D</text>
<text x="3.3" y="165">C</text>
<text x="549.3" y="165">C</text>
<text x="3.5" y="272.9">B</text>
<text x="165.9" y="270.6">A</text>
<text x="549.6" y="272.9">B</text>
<text x="470.9" y="286.2">SECTION A-A</text>
<text x="477.5" y="296.4">SCALE 1:1</text>
<text x="165.9" y="307.4">A</text>
<text x="417.3" y="362.5">How would you model this?</text>
<text x="417.3" y="377.5">flange mount</text>
<text x="3.5" y="380.9">A</text>
<text x="549.6" y="380.9">A</text>
<text x="67.5" y="422.2">4</text>
<text x="207.2" y="422.1">3</text>
<text x="346.9" y="422.2">2</text>
<text x="486.6" y="422.2">1</text>
</g>
<g font-size="4.3">
<text x="219.7" y="58.5">71</text>
<text x="183.1" y="75.4">30°</text>
<text x="211.8" y="77">Ø8</text>
<text x="229.2" y="95.4">R10</text>
<text x="246" y="90.6">R90</text>
<text x="131.2" y="99.5">Ø58</text>
<text x="277.8" y="114.6">5</text>
<text x="287.5" y="117">14</text>
<text x="282.4" y="120.6">7</text>
<text x="77.5" y="127">90</text>
<text x="88.6" y="127.1">74</text>
<text x="249.4" y="130.3">R10</text>
<text x="255.3" y="135">28</text>
<text x="241.6" y="148.4">R108</text>
<text x="287.7" y="148">48</text>
<text x="226.7" y="154.8">R10</text>
<text x="139.7" y="176.3">R8</text>
<text x="183.2" y="176.6">R5</text>
<text x="200.9" y="178.8">30°</text>
<text x="232.5" y="177.1">Ø6 THRU</text>
<text x="231.2" y="182.3">QTY. 4</text>
<text x="184" y="189.9">44</text>
<text x="183.9" y="197.3">60</text>
<text x="182.6" y="233.9">166</text>
<text x="182.6" y="240.2">150</text>
<text x="182.6" y="247.2">130</text>
<text x="409.3" y="248.8">Ø46</text>
<text x="182.6" y="254.7">108</text>
<text x="409.4" y="257.9">Ø42</text>
<text x="182.3" y="261.9">Ø76</text>
<text x="258.1" y="261.3">R30</text>
<text x="234.6" y="269.1">3</text>
<text x="372.8" y="269.9">3</text>
<text x="409.3" y="265.8">Ø28</text>
<text x="459.3" y="269.2">1</text>
<text x="66.5" y="272.6">2X Ø3 THRU</text>
<text x="106.1" y="270.6">8</text>
<text x="261.7" y="270.4">15°</text>
<text x="283" y="274.6">R5</text>
<text x="87.3" y="287.8">7</text>
<text x="227" y="285.1">R10</text>
<text x="237.8" y="283.4">R5</text>
<text x="342.2" y="286.7">23</text>
<text x="215" y="288.5">15°</text>
<text x="285.1" y="291.1">3</text>
<text x="291.5" y="289.3">22</text>
<text x="390" y="291">14</text>
<text x="352.1" y="294.8">7</text>
<text x="226.3" y="302.6">R10</text>
<text x="356.7" y="304.4">2</text>
<text x="242.5" y="310.5">Ø8</text>
<text x="182.3" y="316.5">Ø80</text>
<text x="275.3" y="312.9">Ø20</text>
<text x="409.3" y="312.9">Ø68</text>
<text x="182.6" y="323.7">108</text>
<text x="41.4" y="355">General Notes:</text>
<text x="41.2" y="365.2">1. Small Radius are R0.75 unless otherwise specified</text>
<text x="41.5" y="370.3">2. Small Chamfers are R1x45° unless otherwise specified.</text>
<text x="419.2" y="404.2">C</text>
<text x="437.7" y="404.2">MM</text>
<text x="431.3" y="411.1">1:1</text>
<text x="516.9" y="411.1">1/1</text>
</g>
<g font-size="3.5">
<text x="417.3" y="353.1">PROJECT</text>
<text x="417.3" y="368.8">TITLE</text>
<text x="350.8" y="398.2">APPROVED</text>
<text x="416.8" y="397.5">SIZE</text>
<text x="436" y="397.5">UNITS</text>
<text x="458.4" y="397.5">DWG NO</text>
<text x="536.1" y="397.5">REV</text>
<text x="350.8" y="404.5">CHECKED</text>
<text x="350.8" y="410.9">DRAWN</text>
<text x="372" y="410.9">Brad Tallis</text>
<text x="399" y="410.9">9/30/2025</text>
<text x="417.5" y="410.9">SCALE</text>
<text x="452.1" y="410.9">WEIGHT</text>
<text x="502.9" y="410.9">SHEET</text>
</g>
</svg>
